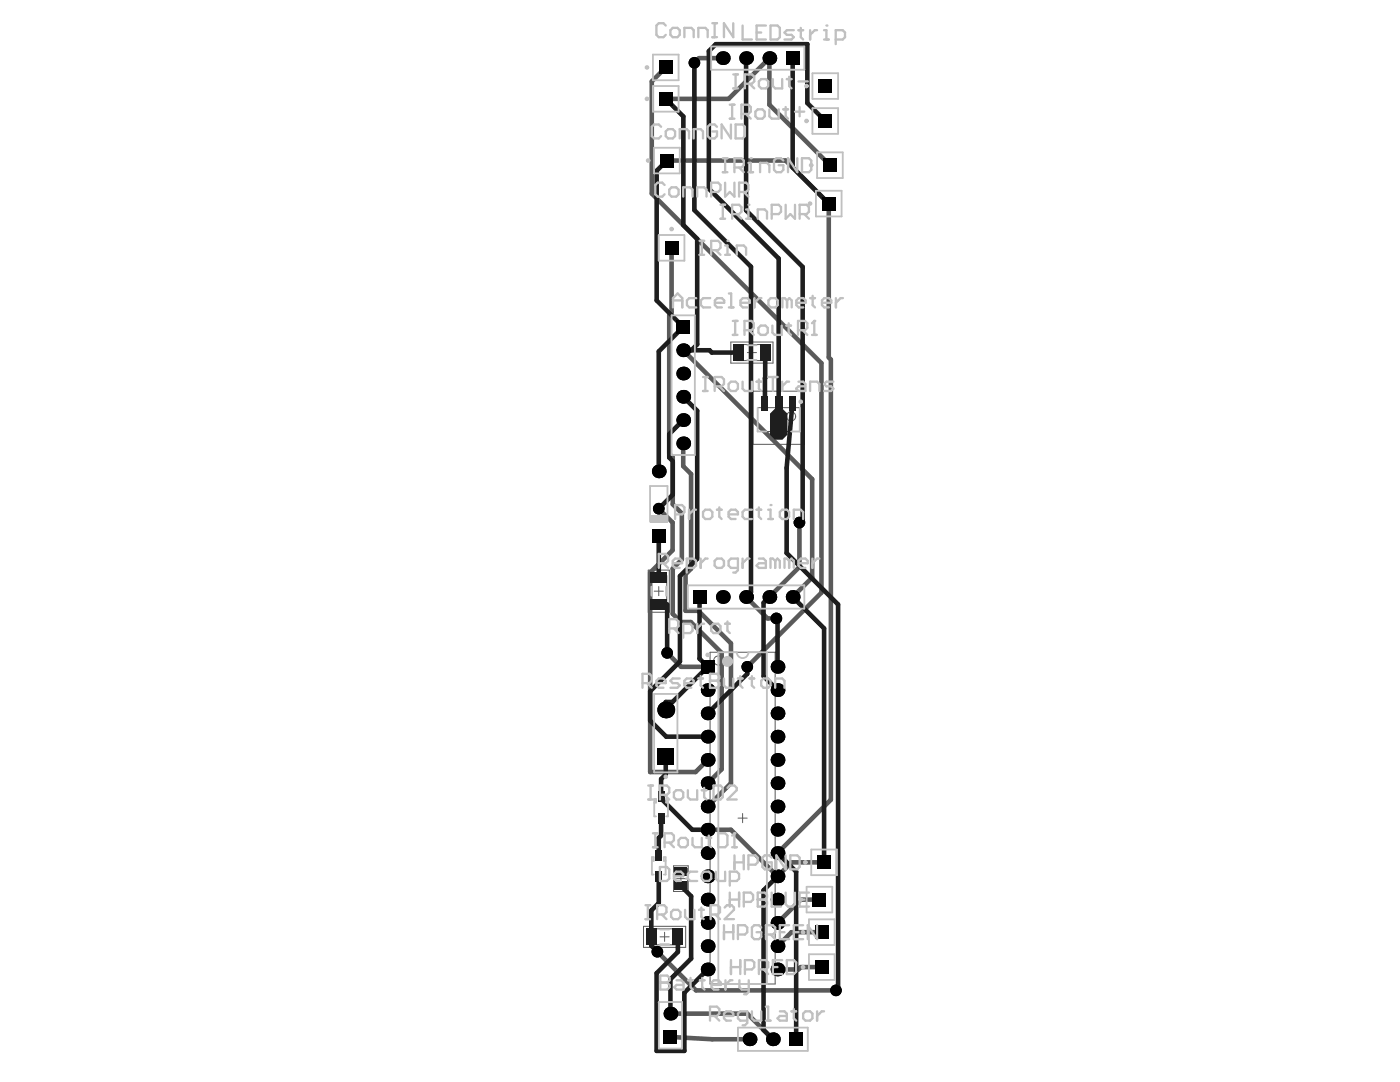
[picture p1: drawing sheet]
<svg xmlns="http://www.w3.org/2000/svg" width="279mm" height="216mm" viewBox="0 0 279 216" stroke-linecap="round" stroke-linejoin="round" font-family="sans-serif">
<g fill="none" stroke="#5a5a5a" stroke-width=".2">
<path d="M145.9 68.3h8.4v4.2h-8.4zM147 68.8h6.1v3.2h-6.1zM149.1 70.4h1.9M150.1 69.4v1.9M150.3 78.1h10.2v10.6h-10.2zM151.2 81.3h8.4v4.8h-8.4zM154.5 83.4h1.8M155.4 82.4v1.9M129.4 113.8h4.2v8.4h-4.2zM129.9 114.9h3.2v6.1h-3.2zM130.6 118h1.8M131.5 117v1.9"/>
<path d="M141.7 130.1h13v66.2h-13zM134.4 177.9h3M134.6 177.3h2.6M147.3 163.2h1.8M148.2 162.3v1.9M128.4 184.8h8.4v4.2h-8.4zM129.6 185.3h6.1v3.2h-6.1zM131.7 186.9h1.8M132.6 186v1.8"/>
<circle cx="157.9" cy="83.1" r=".91"/>
<circle cx="143.4" cy="131.8" r=".91"/>
</g>
<g fill="none" stroke="#5a5a5a" stroke-width=".91">
<path d="M132.9 19.7h12.5l8.1-8.1v9.3l12.1 12.1M132.9 13.5l-2.8 2.7v22.4l33.8 33.9v45.8l-14.8 14.8M144.3 11.6h-4.8l-.9 .9M133.1 32h23.7l8.6 8.6v30.7l.4 .4v87.9l-10.6 10.6M134 49.5v12.9l-.4 .4v27.8l.7 .7v9.3M136.4 69.9l25.7 25.7v19.6l-3.9 3.9M136.4 88.5v4.5l1.5 1.6v18.9M129.8 114.3v39.8h9l2.4-2.5M131.5 101.5l2.7 2.8v5.5M134.3 113.5v9M136.1 102.4v9.2M136.8 114.6v7.3h2.6l6.5 6.5v27.9l-4.7 4.6"/>
<path d="M148.9 119.1l4.3 4.3h1.7M159.5 104.3v8.8l-6 6M133.1 130.3l2.8 2.8h5.3M137.9 124.1l6.1 6.2v23.2l-2.8 2.8M145.9 165.6l9.3 9.3 2.8-2.8h6.5M163.5 179.5h-3.7l-4.6 4.6M131.2 189.9l7.7 7.7h27.9M159.8 193h4.2M164 186h-6l-2.8 2.8M133.8 206.9l8.4 .5h7.4M133.8 202.3h15.3l5.1 5.1"/>
</g>
<g fill="#000">
<circle cx="138.6" cy="12.5" r="1.16"/>
<circle cx="144.3" cy="11.6" r="1.37"/>
<circle cx="148.9" cy="11.6" r="1.37"/>
<circle cx="153.5" cy="11.6" r="1.37"/>
<circle cx="136.4" cy="74.5" r="1.37"/>
<circle cx="136.4" cy="69.9" r="1.37"/>
<circle cx="136.4" cy="79.2" r="1.37"/>
<circle cx="131.5" cy="94.1" r="1.37"/>
<circle cx="136.4" cy="83.8" r="1.37"/>
<circle cx="136.4" cy="88.5" r="1.37"/>
<circle cx="131.5" cy="101.5" r="1.16"/>
<circle cx="144.3" cy="119.1" r="1.37"/>
<circle cx="148.9" cy="119.1" r="1.37"/>
<circle cx="153.5" cy="119.1" r="1.37"/>
<circle cx="158.2" cy="119.1" r="1.37"/>
<circle cx="159.5" cy="104.3" r="1.16"/>
<circle cx="133.1" cy="130.3" r="1.16"/>
<circle cx="149.1" cy="133.1" r="1.16"/>
<circle cx="154.9" cy="123.4" r="1.16"/>
<circle cx="155.2" cy="133.1" r="1.37"/>
<circle cx="132.9" cy="141.6" r="1.69"/>
<circle cx="141.2" cy="142.3" r="1.37"/>
<circle cx="141.2" cy="147" r="1.37"/>
<circle cx="141.2" cy="151.6" r="1.37"/>
<circle cx="155.2" cy="151.6" r="1.37"/>
<circle cx="155.2" cy="156.3" r="1.37"/>
<circle cx="155.2" cy="142.3" r="1.37"/>
<circle cx="155.2" cy="147" r="1.37"/>
<circle cx="155.2" cy="165.6" r="1.37"/>
<circle cx="155.2" cy="160.9" r="1.37"/>
<circle cx="131.2" cy="189.9" r="1.16"/>
<circle cx="141.2" cy="193.4" r="1.37"/>
<circle cx="141.2" cy="188.8" r="1.37"/>
<circle cx="166.8" cy="197.6" r="1.16"/>
<circle cx="133.8" cy="202.3" r="1.37"/>
<circle cx="149.6" cy="207.4" r="1.37"/>
<circle cx="154.2" cy="207.4" r="1.37"/>
</g>
<g fill="#000">
<path d="M131.5 12.1h2.7v2.7h-2.7z" fill-rule="evenodd"/>
<path d="M156.8 10.2h2.8v2.8h-2.8z" fill-rule="evenodd"/>
<path d="M163.3 15.8h2.8v2.7h-2.8z" fill-rule="evenodd"/>
<path d="M131.5 18.4h2.7v2.7h-2.7z" fill-rule="evenodd"/>
<path d="M131.7 30.7h2.8v2.7h-2.8z" fill-rule="evenodd"/>
<path d="M163.3 22.8h2.8v2.7h-2.8z" fill-rule="evenodd"/>
<path d="M164.3 31.6h2.7v2.7h-2.7z" fill-rule="evenodd"/>
<path d="M132.7 48.1h2.7v2.7h-2.7z" fill-rule="evenodd"/>
<path d="M164 39.3h2.8v2.7h-2.8z" fill-rule="evenodd"/>
<path d="M135 63.9h2.7v2.7h-2.7z" fill-rule="evenodd"/>
<path d="M130.1 105.7h2.7v2.7h-2.7z" fill-rule="evenodd"/>
<path d="M138.2 117.8h2.8v2.7h-2.8z" fill-rule="evenodd"/>
<path d="M131.2 149.2h3.4v3.4h-3.4z" fill-rule="evenodd"/>
<path d="M163.1 170.7h2.7v2.7h-2.7z" fill-rule="evenodd"/>
<path d="M162.2 178.1h2.7v2.8h-2.7z" fill-rule="evenodd"/>
<path d="M162.6 191.6h2.8v2.7h-2.8z" fill-rule="evenodd"/>
<path d="M162.6 184.6h2.8v2.8h-2.8z" fill-rule="evenodd"/>
<path d="M132.4 205.5h2.8v2.8h-2.8z" fill-rule="evenodd"/>
<path d="M157.5 206h2.8v2.7h-2.8z" fill-rule="evenodd"/>
</g>
<path d="M153.7 82.5l1-1h1.4l1 1v4.2l-1 1h-1.4l-1-1z" fill="#1e1e1e"/>
<g fill="none" stroke="#1e1e1e" stroke-width=".91">
<path d="M132.9 19.7l3.5 3.5v21.7l2.7 2.8v21l-1.1 1.2M138.6 12.5v29.4l11.3 11.3v64.9l-1 1M148.9 11.6v30.4l11.3 11.3v50.3M158.2 11.6v21.8l7.2 7.2M133.1 32l-2 2.1v25.9l5.3 5.2-4.9 4.9v24M164.7 24.1l-3.6-3.5v-11.8h-18.2l-1.4 1.4v27.5l13.9 13.9v28.7M136.4 79.2l2.7 2.8v29.5M136.4 69.9h5.2l.5 .5h5.3M152.7 75.5v4.9M152.7 70.4v5M136.4 83.8l-2.8 2.8v4.7l.7 .7v6.7l-2.8 2.8M158.2 80.4l-1.2 13v16.9l10.3 10.3v76.6l-.5 .4"/>
<path d="M131.5 107v8.3M135.7 114.9v17.1l-5.9 5.9v5.9l3.2 3.2h8.2M139.6 119.1v12.3M153.5 119.1l-1.1 1.2v14.6M158.2 119.1l6.3 6.3v46.7M131.5 120.6h1.6v9.7M141.2 133.1l-7 7h-1.3v1.5M149.1 133.1v1.4l-7.9 7.8M154.9 123.4l.3 .2v9.5M131.9 159.3l6.3 6.3M132.9 150.9v3.6l-1 .9M131.5 167.2v3.4"/>
<path d="M131.5 174.9v5.3M131.9 163.3v3.4M135.9 176.8l2 2v12.5l-4.1 4.1v6.9M155.2 174.9l-2.8 2.7v27.9l1.8 1.9M158.9 173.9v33.5M130 181.7v7l1.2 1.2M135.3 186.9v3.1l-4.3 4.2v15.5h5.6v-11.6"/>
</g>
<g fill="#000">
<circle cx="138.6" cy="12.5" r="1.16"/>
<circle cx="144.3" cy="11.6" r="1.37"/>
<circle cx="148.9" cy="11.6" r="1.37"/>
<circle cx="153.5" cy="11.6" r="1.37"/>
<circle cx="136.4" cy="74.5" r="1.37"/>
<circle cx="136.4" cy="69.9" r="1.37"/>
<circle cx="136.4" cy="79.2" r="1.37"/>
<circle cx="131.5" cy="94.1" r="1.37"/>
<circle cx="136.4" cy="83.8" r="1.37"/>
<circle cx="136.4" cy="88.5" r="1.37"/>
<circle cx="131.5" cy="101.5" r="1.16"/>
<circle cx="144.3" cy="119.1" r="1.37"/>
<circle cx="148.9" cy="119.1" r="1.37"/>
<circle cx="153.5" cy="119.1" r="1.37"/>
<circle cx="158.2" cy="119.1" r="1.37"/>
<circle cx="159.5" cy="104.3" r="1.16"/>
<circle cx="133.1" cy="130.3" r="1.16"/>
<circle cx="149.1" cy="133.1" r="1.16"/>
<circle cx="154.9" cy="123.4" r="1.16"/>
<circle cx="155.2" cy="133.1" r="1.37"/>
<circle cx="132.9" cy="141.6" r="1.69"/>
<circle cx="141.2" cy="142.3" r="1.37"/>
<circle cx="141.2" cy="147" r="1.37"/>
<circle cx="141.2" cy="151.6" r="1.37"/>
<circle cx="155.2" cy="151.6" r="1.37"/>
<circle cx="155.2" cy="156.3" r="1.37"/>
<circle cx="155.2" cy="142.3" r="1.37"/>
<circle cx="155.2" cy="147" r="1.37"/>
<circle cx="155.2" cy="165.6" r="1.37"/>
<circle cx="155.2" cy="160.9" r="1.37"/>
<circle cx="131.2" cy="189.9" r="1.16"/>
<circle cx="141.2" cy="193.4" r="1.37"/>
<circle cx="141.2" cy="188.8" r="1.37"/>
<circle cx="166.8" cy="197.6" r="1.16"/>
<circle cx="133.8" cy="202.3" r="1.37"/>
<circle cx="149.6" cy="207.4" r="1.37"/>
<circle cx="154.2" cy="207.4" r="1.37"/>
</g>
<g fill="#000">
<path d="M131.5 12.1h2.7v2.7h-2.7z" fill-rule="evenodd"/>
<path d="M156.8 10.2h2.8v2.8h-2.8z" fill-rule="evenodd"/>
<path d="M163.3 15.8h2.8v2.7h-2.8z" fill-rule="evenodd"/>
<path d="M131.5 18.4h2.7v2.7h-2.7z" fill-rule="evenodd"/>
<path d="M131.7 30.7h2.8v2.7h-2.8z" fill-rule="evenodd"/>
<path d="M163.3 22.8h2.8v2.7h-2.8z" fill-rule="evenodd"/>
<path d="M164.3 31.6h2.7v2.7h-2.7z" fill-rule="evenodd"/>
<path d="M132.7 48.1h2.7v2.7h-2.7z" fill-rule="evenodd"/>
<path d="M164 39.3h2.8v2.7h-2.8z" fill-rule="evenodd"/>
<path d="M135 63.9h2.7v2.7h-2.7z" fill-rule="evenodd"/>
<path d="M130.1 105.7h2.7v2.7h-2.7z" fill-rule="evenodd"/>
<path d="M138.2 117.8h2.8v2.7h-2.8z" fill-rule="evenodd"/>
<path d="M131.2 149.2h3.4v3.4h-3.4z" fill-rule="evenodd"/>
<path d="M163.1 170.7h2.7v2.7h-2.7z" fill-rule="evenodd"/>
<path d="M162.2 178.1h2.7v2.8h-2.7z" fill-rule="evenodd"/>
<path d="M162.6 191.6h2.8v2.7h-2.8z" fill-rule="evenodd"/>
<path d="M162.6 184.6h2.8v2.8h-2.8z" fill-rule="evenodd"/>
<path d="M132.4 205.5h2.8v2.8h-2.8z" fill-rule="evenodd"/>
<path d="M157.5 206h2.8v2.7h-2.8z" fill-rule="evenodd"/>
</g>
<g fill="#1e1e1e">
<path d="M131.2 162.3h1.4v2.1h-1.4z" fill-rule="evenodd"/>
<path d="M130.8 173.9h1.4v2.1h-1.4z" fill-rule="evenodd"/>
<path d="M134.2 185.3h2.1v3.3h-2.1z" fill-rule="evenodd"/>
<path d="M134.7 175.9h2.4v1.8h-2.4z" fill-rule="evenodd"/>
<path d="M146.4 68.7h2.1v3.3h-2.1z" fill-rule="evenodd"/>
<path d="M157.5 79h1.3v2.9h-1.3z" fill-rule="evenodd"/>
<path d="M128.9 185.3h2.1v3.3h-2.1z" fill-rule="evenodd"/>
<path d="M129.8 114.3h3.3v2.1h-3.3z" fill-rule="evenodd"/>
<path d="M129.8 119.6h3.3v2.1h-3.3z" fill-rule="evenodd"/>
<path d="M152 79h1.3v2.9h-1.3z" fill-rule="evenodd"/>
<path d="M151.7 68.7h2.1v3.3h-2.1z" fill-rule="evenodd"/>
<path d="M154.7 79h1.4v2.5h-1.4z" fill-rule="evenodd"/>
</g>
<g fill="none" stroke="#c0c0c0" stroke-width=".37">
<path d="M130.3 10.9h5.1v5.1h-5.1zM130.3 17.2h5.1v5.1h-5.1zM141.9 9.3h18.6v4.6h-18.6zM162.1 14.6h5.2v5.1h-5.2zM130.5 29.5h5.2v5.1h-5.2zM162.1 21.6h5.2v5.1h-5.2zM162.8 38.1h5.2v5.1h-5.2zM163.1 30.4h5.1v5.1h-5.1zM131.5 46.9h5.1v5.1h-5.1zM134 62.9h4.7v27.9h-4.7zM149.1 68.9h1.9M149.1 71.8h1.9"/>
<path d="M151.2 81.3v4.8h1.7M159.6 81.3v4.8h-1.7M129.7 104.1v-7.1h3.5v7.1M130 117v1.9M132.9 117v1.9M137.3 116.8h23.2v4.6h-23.2zM130.5 138.5h4.7v15.6h-4.7zM147 130.1h-3.6v66.2h9.7v-66.2h-3.7M130.6 159.4v3.5h.3M133.3 159.4v3.5h-.4M130.1 171v3.5h.4M132.8 171v3.5h-.3"/>
<path d="M161 176.9h5.1v5.2h-5.1zM161.9 169.5h5.1v5.1h-5.1zM131.5 199.9h4.6v9.3h-4.6zM131.7 188.4h1.8M131.7 185.5h1.8M161.4 183.4h5.2v5.2h-5.2zM161.4 190.4h5.2v5.1h-5.2zM147.3 205h13.9v4.7h-13.9z"/>
</g>
<path d="M129.7 102.8h3.5v1.5h-3.5z" fill-rule="evenodd" fill="#c0c0c0"/>
<g fill="none" stroke="#c0c0c0" stroke-width=".46">
<path d="M146.3 14.9h1M146.3 17.6h1M146.8 14.9v2.7M148.7 16.7h1.4l.4-.5v-.9l-.4-.4h-1.4v2.7M149.6 16.7l.9 .9M151.5 16.2l.4-.4h.9l.5 .4v1l-.5 .4h-.9l-.4-.4zM154.2 15.8v1.4l.5 .4h1.4v-1.8M157 15.8h1M157.5 15.3v1.9l.5 .4M159.4 16.2h1.8M131.7 175.8h1.4M135 175.8h.9"/>
<path d="M163.1 184.6v2.8l-1.9-2.8v2.8"/>
<circle cx="129.1" cy="13.5" r=".23"/>
<circle cx="129.1" cy="19.7" r=".23"/>
<circle cx="160.9" cy="17.2" r=".23"/>
<circle cx="129.3" cy="32" r=".23"/>
<circle cx="160.9" cy="24.1" r=".23"/>
<circle cx="134" cy="45.7" r=".23"/>
<circle cx="159.8" cy="80.2" r=".23"/>
<circle cx="141.2" cy="130.7" r=".23"/>
<circle cx="132.9" cy="155" r=".23"/>
</g>
<path d="M147 130.1a1.16 1.16 0 0 0 1.2 1.2 1.16 1.16 0 0 0 1.2-1.2" fill="none" stroke="#c0c0c0" stroke-width=".37"/>
<circle cx="145.2" cy="132" r=".55" fill="none" stroke="#c0c0c0" stroke-width="1.1"/>
<g font-size="4.6" fill="#c0c0c0">
<text x="147.8" y="7.8">COLEDstrip</text>
<text x="130.9" y="113.2">COReprogrammer</text>
<text x="133" y="126.3">CORprot</text>
<text x="131.2" y="176">CODecoup</text>
<text x="131.2" y="197.6">COBattery</text>
<text x="141.1" y="203.9">CORegulator</text>
</g>
<g font-size="3.9" fill="#c0c0c0">
<text x="129.5" y="27">COConnGND</text>
<text x="143.9" y="33.7">COIRinGND</text>
<text x="143.2" y="42.9">COIRinPWR</text>
<text x="145.7" y="66.2">COIRoutR1</text>
<text x="139.7" y="77.5">COIRoutTrans</text>
<text x="127.7" y="136.7">COResetButton</text>
<text x="128.8" y="159">COIRoutD2</text>
<text x="146" y="173.1">COHPGND</text>
<text x="128.4" y="183">COIRoutR2</text>
<text x="145.3" y="180.5">COHPBLUE</text>
<text x="145.3" y="193.9">COHPRED</text>
</g>
<g font-size="3.5" fill="#c0c0c0">
<text x="130.5" y="6.7">COConnIN</text>
<text x="145.3" y="22.9">COIRout0</text>
<text x="130.2" y="38.4">COConnPWR</text>
<text x="139" y="50.1">COIRin</text>
<text x="133.7" y="60.7">COAccelerometer</text>
<text x="134.1" y="103">COProtection</text>
<text x="129.8" y="168.6">COIRoutD1</text>
<text x="143.9" y="186.9">COHPGREEN</text>
</g>
<g font-size="3.2" fill="#c0c0c0">
<text x="139.7" y="133.8">PA01</text>
<text x="139.7" y="138.4">PA02</text>
<text x="153.5" y="138.4">PA027</text>
<text x="139.7" y="157.1">PA06</text>
<text x="139.7" y="161.7">PA07</text>
<text x="139.7" y="166.2">PA08</text>
<text x="139.7" y="175.8">PA010</text>
<text x="153.5" y="175.8">PA019</text>
<text x="139.7" y="180.4">PA011</text>
<text x="139.7" y="184.9">PA012</text>
<text x="153.5" y="180.4">PA018</text>
<text x="153.5" y="184.9">PA017</text>
<text x="153.5" y="189.5">PA016</text>
</g>
<g font-size="2.8" fill="#c0c0c0">
<text x="139.7" y="170.9">PA09</text>
<text x="153.5" y="170.9">PA020</text>
<text x="153.5" y="194.2">PA015</text>
</g>
<g font-size="2.5" fill="#c0c0c0">
<text x="130.9" y="159.8">PAIRoutD202</text>
<text x="130.5" y="171.4">PAIRoutD102</text>
</g>
<text font-size="2.1" fill="#c0c0c0" x="134.4" y="174.3">PADecoup02</text>
</svg>
